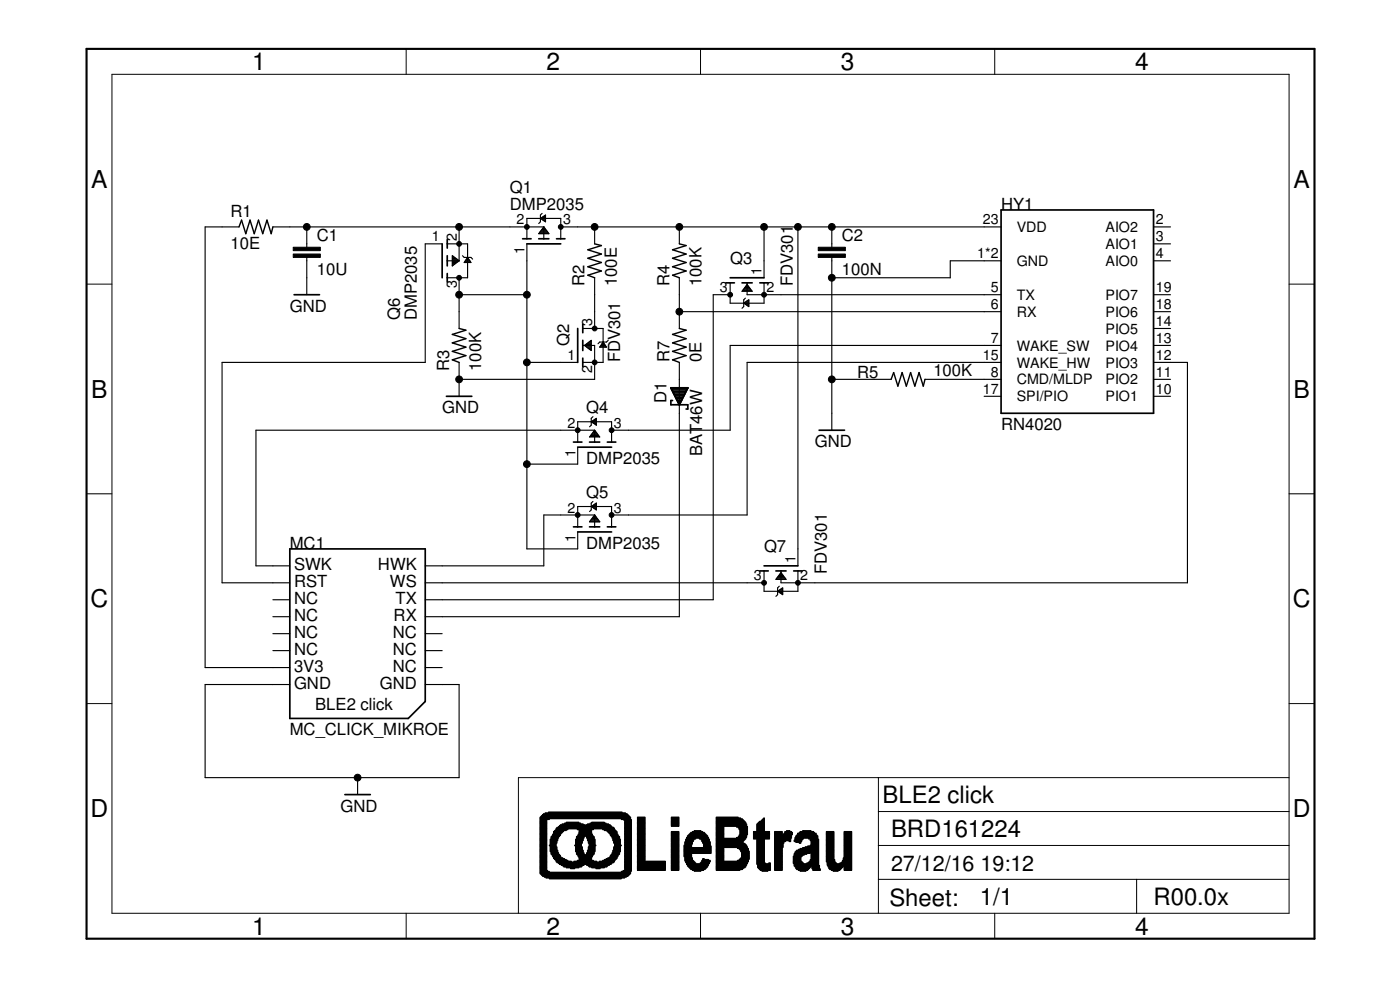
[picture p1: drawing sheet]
<svg xmlns="http://www.w3.org/2000/svg" width="210mm" height="148mm" viewBox="0 0 210 148" stroke-linecap="round" stroke-linejoin="round" font-family="sans-serif">
<g fill="none" stroke="#000" stroke-width=".15">
<path d="M16.8 11.1h176.5v125.7h-176.5zM60.9 7.3v3.8M105 7.3v3.8M149.1 7.3v3.8M13 42.6h3.8M193.3 42.6h3.8M13 74h3.8M193.3 74h3.8M13 105.4h3.8M131.7 116.5v20.3M193.3 116.5h-115.6v20.3M193.3 105.4h3.8"/>
<path d="M60.9 136.8v3.8M105 136.8v3.8M131.7 131.7h61.6M131.7 126.7h61.6M131.7 121.6h61.6M149.1 136.8v3.8M170.4 131.7v5.1"/>
</g>
<g fill="#000" stroke="#000" stroke-width=".15">
<path d="M44 38.1h4v.5h-4zM44 37h4v.5h-4zM122.7 38.1h4v.5h-4zM122.7 37h4v.5h-4zM81 130.8h13.6v.1h-13.6zM81 130.7h13.6v.1h-13.6zM81 130.5h1.4v.2h-1.4zM81 130.4h1.1v.1h-1.1zM81 130.3h1v.1h-1zM81 130.2h1v.1h-1zM81 130h1v.2h-1zM81 129.9h1v.1h-1z"/>
<path d="M81 129.8h1v.1h-1zM81 129.6h1v.2h-1zM81 129.5h1v.1h-1zM81 129.4h1v.1h-1zM81 129.3h1v.1h-1zM81 129.1h1v.2h-1zM81 129h1v.1h-1zM81 128.9h1v.1h-1zM81 128.8h1v.1h-1zM81 128.6h1v.2h-1zM81 128.5h1v.1h-1zM81 128.4h1v.1h-1z"/>
<path d="M81 128.2h1v.2h-1zM81 128.1h1v.1h-1zM81 128h1v.1h-1zM81 127.9h1v.1h-1zM81 127.7h1v.2h-1zM81 127.6h1v.1h-1zM81 127.5h1v.1h-1zM81 127.4h1v.1h-1zM81 127.2h1v.2h-1zM81 127.1h1v.1h-1zM81 127h1v.1h-1zM81 126.9h1v.1h-1z"/>
<path d="M81 126.7h1v.2h-1zM81 126.6h1v.1h-1zM81 126.5h1v.1h-1zM81 126.3h1v.2h-1zM81 126.2h1v.1h-1zM81 126.1h1v.1h-1zM81 126h1v.1h-1zM81 125.8h1v.2h-1zM81 125.7h1v.1h-1zM81 125.6h1v.1h-1zM81 125.5h1v.1h-1zM81 125.3h1v.2h-1z"/>
<path d="M81 125.2h1v.1h-1zM81 125.1h1v.1h-1zM81 124.9h1v.2h-1zM81 124.8h1v.1h-1zM81 124.7h1v.1h-1zM81 124.6h1v.1h-1zM81 124.4h1v.2h-1zM81 124.3h1v.1h-1zM81 124.2h1v.1h-1zM81 124.1h1v.1h-1zM81 123.9h1v.2h-1zM81 123.8h1v.1h-1z"/>
<path d="M81 123.7h1v.1h-1zM81 123.5h1v.2h-1zM81 123.4h1v.1h-1zM81 123.3h1v.1h-1zM81 123.2h1v.1h-1zM81 123h1v.2h-1zM81 122.9h1v.1h-1zM81 122.8h1v.1h-1zM81 122.7h1.4v.1h-1.4zM81 122.5h13.6v.2h-13.6zM81 122.4h13.6v.1h-13.6zM81.1 130.9h13.3v.1h-13.3z"/>
<path d="M81.1 122.3h13.3v.1h-13.3zM81.2 131h13.1v.2h-13.1zM81.2 122.2h13.1v.1h-13.1zM81.3 131.2h12.9v.1h-12.9zM81.3 122h12.9v.2h-12.9zM81.5 121.9h12.5v.1h-12.5zM81.6 131.3h12.3v.1h-12.3zM81.7 121.8h12.1v.1h-12.1zM81.9 131.4h11.8v.2h-11.8zM82.2 121.6h11.1v.2h-11.1zM82.4 131.6h10.8v.1h-10.8zM82.4 126.6h1v.1h-1z"/>
<path d="M82.5 127.5h1.1v.1h-1.1zM82.5 127.4h1.1v.1h-1.1zM82.5 127.2h1v.2h-1zM82.5 127.1h1v.1h-1zM82.5 127h1v.1h-1zM82.5 126.9h1v.1h-1zM82.5 126.7h.9v.2h-.9zM82.5 126.5h.9v.1h-.9zM82.5 126.3h.9v.2h-.9zM82.5 126.2h1v.1h-1zM82.5 126.1h1v.1h-1zM82.5 126h1v.1h-1z"/>
<path d="M82.5 125.8h1.1v.2h-1.1zM82.5 125.7h1.1v.1h-1.1zM82.6 127.9h1.2v.1h-1.2zM82.6 127.7h1.2v.2h-1.2zM82.6 127.6h1v.1h-1zM82.6 125.6h1v.1h-1zM82.6 125.5h1.2v.1h-1.2zM82.6 125.3h1.2v.2h-1.2zM82.7 128h1.2v.1h-1.2zM82.7 125.2h1.2v.1h-1.2zM82.9 128.2h1.1v.2h-1.1zM82.9 128.1h1.1v.1h-1.1z"/>
<path d="M82.9 125.1h1.1v.1h-1.1zM82.9 124.9h1.1v.2h-1.1zM83 128.5h1.4v.1h-1.4zM83 128.4h1.1v.1h-1.1zM83 124.8h1.1v.1h-1.1zM83 124.7h1.3v.1h-1.3zM83 124.6h1.4v.1h-1.4zM83.1 128.6h1.5v.2h-1.5zM83.1 124.4h1.4v.2h-1.4zM83.2 128.8h1.7v.1h-1.7zM83.2 124.3h1.7v.1h-1.7zM83.4 129h2.3v.1h-2.3z"/>
<path d="M83.4 128.9h1.8v.1h-1.8zM83.4 124.2h1.8v.1h-1.8zM83.4 124.1h8.7v.1h-8.7zM83.5 129.1h8.5v.2h-8.5zM83.5 123.9h8.5v.2h-8.5zM83.8 129.3h8v.1h-8zM83.8 123.8h8v.1h-8zM83.9 129.4h7.7v.1h-7.7zM83.9 123.7h7.7v.1h-7.7zM84 123.5h3.7v.2h-3.7zM84.1 129.5h3.5v.1h-3.5zM84.3 123.4h3.1v.1h-3.1z"/>
<path d="M84.4 129.6h2.9v.2h-2.9zM84.5 129.8h2.7v.1h-2.7zM84.6 123.3h2.5v.1h-2.5zM84.9 129.9h1.9v.1h-1.9zM84.9 123.2h1.9v.1h-1.9zM85.5 130h.7v.2h-.7zM86 129h3.5v.1h-3.5zM86.2 126.6h1v.1h-1zM86.3 127.5h1.1v.1h-1.1zM86.3 127.4h1.1v.1h-1.1zM86.3 127.2h1v.2h-1zM86.3 127.1h1v.1h-1z"/>
<path d="M86.3 127h1v.1h-1zM86.3 126.9h1v.1h-1zM86.3 126.7h.9v.2h-.9zM86.3 126.5h.9v.1h-.9zM86.3 126.3h.9v.2h-.9zM86.3 126.2h1v.1h-1zM86.3 126.1h1v.1h-1zM86.3 126h1v.1h-1zM86.3 125.8h1.1v.2h-1.1zM86.3 125.7h1.1v.1h-1.1zM86.4 127.9h1.2v.1h-1.2zM86.4 127.7h1.2v.2h-1.2z"/>
<path d="M86.4 127.6h1v.1h-1zM86.4 125.6h1v.1h-1zM86.4 125.5h1.2v.1h-1.2zM86.4 125.3h1.2v.2h-1.2zM86.6 128.9h2.4v.1h-2.4zM86.6 128h1.1v.1h-1.1zM86.6 125.2h1.1v.1h-1.1zM86.6 124.2h2.4v.1h-2.4zM86.7 128.2h2.1v.2h-2.1zM86.7 128.1h2.1v.1h-2.1zM86.7 125.1h2.1v.1h-2.1zM86.7 124.9h2.1v.2h-2.1z"/>
<path d="M86.8 128.8h1.9v.1h-1.9zM86.8 128.5h1.9v.1h-1.9zM86.8 128.4h1.9v.1h-1.9zM86.8 124.8h1.9v.1h-1.9zM86.8 124.7h1.9v.1h-1.9zM86.8 124.6h1.9v.1h-1.9zM86.8 124.3h1.9v.1h-1.9zM86.9 128.6h1.7v.2h-1.7zM86.9 124.4h1.7v.2h-1.7zM87.8 128h1.2v.1h-1.2zM87.8 125.2h1.2v.1h-1.2zM87.8 123.5h3.7v.2h-3.7z"/>
<path d="M87.9 129.5h3.5v.1h-3.5zM87.9 127.9h1.2v.1h-1.2zM87.9 127.7h1.2v.2h-1.2zM87.9 125.5h1.2v.1h-1.2zM87.9 125.3h1.2v.2h-1.2zM88.1 127.6h1v.1h-1zM88.1 127.5h1.1v.1h-1.1zM88.1 127.4h1.1v.1h-1.1zM88.1 125.8h1.1v.2h-1.1zM88.1 125.7h1.1v.1h-1.1zM88.1 125.6h1v.1h-1zM88.1 123.4h3.1v.1h-3.1z"/>
<path d="M88.2 129.6h2.9v.2h-2.9zM88.2 127.2h1v.2h-1zM88.2 127.1h1v.1h-1zM88.2 127h1v.1h-1zM88.2 126.9h1v.1h-1zM88.2 126.2h1v.1h-1zM88.2 126.1h1v.1h-1zM88.2 126h1v.1h-1zM88.3 129.8h2.7v.1h-2.7zM88.3 126.7h.9v.2h-.9zM88.3 126.6h1v.1h-1zM88.3 126.5h.9v.1h-.9z"/>
<path d="M88.3 126.3h.9v.2h-.9zM88.5 123.3h2.4v.1h-2.4zM88.7 129.9h1.9v.1h-1.9zM88.7 123.2h1.9v.1h-1.9zM89.3 130h.7v.2h-.7zM89.9 129h2.2v.1h-2.2zM90.4 128.9h1.7v.1h-1.7zM90.4 124.2h1.7v.1h-1.7zM90.6 128.8h1.7v.1h-1.7zM90.6 124.3h1.7v.1h-1.7zM90.9 128.6h1.5v.2h-1.5zM91 124.4h1.4v.2h-1.4z"/>
<path d="M91.1 128.5h1.4v.1h-1.4zM91.1 124.6h1.4v.1h-1.4zM91.2 124.7h1.3v.1h-1.3zM91.4 128.4h1.1v.1h-1.1zM91.4 124.8h1.1v.1h-1.1zM91.5 128.2h1.1v.2h-1.1zM91.5 128.1h1.1v.1h-1.1zM91.5 125.1h1.1v.1h-1.1zM91.5 124.9h1.1v.2h-1.1zM91.6 128h1.2v.1h-1.2zM91.6 125.2h1.2v.1h-1.2zM91.8 127.9h1.1v.1h-1.1z"/>
<path d="M91.8 127.7h1.1v.2h-1.1zM91.8 125.5h1.1v.1h-1.1zM91.8 125.3h1.1v.2h-1.1zM91.9 127.6h1v.1h-1zM91.9 127.5h1.1v.1h-1.1zM91.9 127.4h1.1v.1h-1.1zM91.9 125.8h1.1v.2h-1.1zM91.9 125.7h1.1v.1h-1.1zM91.9 125.6h1v.1h-1zM92 127.2h1v.2h-1zM92 127.1h1v.1h-1zM92 127h1v.1h-1z"/>
<path d="M92 126.9h1v.1h-1zM92 126.2h1v.1h-1zM92 126.1h1v.1h-1zM92 126h1v.1h-1zM92.1 126.7h.9v.2h-.9zM92.1 126.6h1.1v.1h-1.1zM92.1 126.5h.9v.1h-.9zM92.1 126.3h.9v.2h-.9zM93.2 130.5h1.4v.2h-1.4zM93.2 122.7h1.4v.1h-1.4zM93.4 130.4h1.3v.1h-1.3zM93.5 122.8h1.2v.1h-1.2z"/>
<path d="M93.7 130.3h1v.1h-1zM93.7 130.2h1v.1h-1zM93.7 130h1v.2h-1zM93.7 129.9h1v.1h-1zM93.7 129.8h1v.1h-1zM93.7 129.6h1v.2h-1zM93.7 129.5h1v.1h-1zM93.7 129.4h1v.1h-1zM93.7 129.3h1v.1h-1zM93.7 129.1h1v.2h-1zM93.7 129h1v.1h-1zM93.7 128.9h1v.1h-1z"/>
<path d="M93.7 128.8h1v.1h-1zM93.7 128.6h1v.2h-1zM93.7 128.5h1v.1h-1zM93.7 128.4h1v.1h-1zM93.7 128.2h1v.2h-1zM93.7 128.1h1v.1h-1zM93.7 128h1v.1h-1zM93.7 127.9h1v.1h-1zM93.7 127.7h1v.2h-1zM93.7 127.6h1v.1h-1zM93.7 127.5h1v.1h-1zM93.7 127.4h1v.1h-1z"/>
<path d="M93.7 127.2h1v.2h-1zM93.7 127.1h1v.1h-1zM93.7 127h1v.1h-1zM93.7 126.9h1v.1h-1zM93.7 126.7h1v.2h-1zM93.7 126.6h1v.1h-1zM93.7 126.5h1v.1h-1zM93.7 126.3h1v.2h-1zM93.7 126.2h1v.1h-1zM93.7 126.1h1v.1h-1zM93.7 126h1v.1h-1zM93.7 125.8h1v.2h-1z"/>
<path d="M93.7 125.7h1v.1h-1zM93.7 125.6h1v.1h-1zM93.7 125.5h1v.1h-1zM93.7 125.3h1v.2h-1zM93.7 125.2h1v.1h-1zM93.7 125.1h1v.1h-1zM93.7 124.9h1v.2h-1zM93.7 124.8h1v.1h-1zM93.7 124.7h1v.1h-1zM93.7 124.6h1v.1h-1zM93.7 124.4h1v.2h-1zM93.7 124.3h1v.1h-1z"/>
<path d="M93.7 124.2h1v.1h-1zM93.7 124.1h1v.1h-1zM93.7 123.9h1v.2h-1zM93.7 123.8h1v.1h-1zM93.7 123.7h1v.1h-1zM93.7 123.5h1v.2h-1zM93.7 123.4h1v.1h-1zM93.7 123.3h1v.1h-1zM93.7 123.2h1v.1h-1zM93.7 123h1v.2h-1zM93.7 122.9h1v.1h-1zM95.6 130.3h4.2v.1h-4.2z"/>
<path d="M95.6 130.2h4.2v.1h-4.2zM95.6 130h4.2v.2h-4.2zM95.6 129.9h4.2v.1h-4.2zM95.6 129.8h4.2v.1h-4.2zM95.6 129.6h4.2v.2h-4.2zM95.6 129.5h4.2v.1h-4.2zM95.6 129.4h4.2v.1h-4.2zM95.6 129.3h4.2v.1h-4.2zM95.6 129.1h4.2v.2h-4.2zM95.6 129h4.2v.1h-4.2zM95.6 128.9h1.1v.1h-1.1zM95.6 128.8h1.1v.1h-1.1z"/>
<path d="M95.6 128.6h1.1v.2h-1.1zM95.6 128.5h1.1v.1h-1.1zM95.6 128.4h1.1v.1h-1.1zM95.6 128.2h1.1v.2h-1.1zM95.6 128.1h1.1v.1h-1.1zM95.6 128h1.1v.1h-1.1zM95.6 127.9h1.1v.1h-1.1zM95.6 127.7h1.1v.2h-1.1zM95.6 127.6h1.1v.1h-1.1zM95.6 127.5h1.1v.1h-1.1zM95.6 127.4h1.1v.1h-1.1zM95.6 127.2h1.1v.2h-1.1z"/>
<path d="M95.6 127.1h1.1v.1h-1.1zM95.6 127h1.1v.1h-1.1zM95.6 126.9h1.1v.1h-1.1zM95.6 126.7h1.1v.2h-1.1zM95.6 126.6h1.1v.1h-1.1zM95.6 126.5h1.1v.1h-1.1zM95.6 126.3h1.1v.2h-1.1zM95.6 126.2h1.1v.1h-1.1zM95.6 126.1h1.1v.1h-1.1zM95.6 126h1.1v.1h-1.1zM95.6 125.8h1.1v.2h-1.1zM95.6 125.7h1.1v.1h-1.1z"/>
<path d="M95.6 125.6h1.1v.1h-1.1zM95.6 125.5h1.1v.1h-1.1zM95.6 125.3h1.1v.2h-1.1zM95.6 125.2h1.1v.1h-1.1zM95.6 125.1h1.1v.1h-1.1zM95.6 124.9h1.1v.2h-1.1zM95.6 124.8h1.1v.1h-1.1zM95.6 124.7h1.1v.1h-1.1zM95.6 124.6h1.1v.1h-1.1zM95.6 124.4h1.1v.2h-1.1zM95.6 124.3h1.1v.1h-1.1zM95.6 124.2h1.1v.1h-1.1z"/>
<path d="M95.6 124.1h1.1v.1h-1.1zM95.6 123.9h1.1v.2h-1.1zM95.6 123.8h1.1v.1h-1.1zM95.6 123.7h1.1v.1h-1.1zM95.6 123.5h1.1v.2h-1.1zM95.6 123.4h1.1v.1h-1.1zM95.6 123.3h1.1v.1h-1.1zM95.6 123.2h1.1v.1h-1.1zM95.6 123h1.1v.2h-1.1zM95.6 122.9h1.1v.1h-1.1zM95.6 122.8h1.1v.1h-1.1zM95.6 122.7h1.1v.1h-1.1z"/>
<path d="M95.6 122.5h1.1v.2h-1.1zM95.6 122.4h1.1v.1h-1.1zM100.6 130.3h1.2v.1h-1.2zM100.6 130.2h1.2v.1h-1.2zM100.6 130h1.2v.2h-1.2zM100.6 129.9h1.2v.1h-1.2zM100.6 129.8h1.2v.1h-1.2zM100.6 129.6h1.2v.2h-1.2zM100.6 129.5h1.2v.1h-1.2zM100.6 129.4h1.2v.1h-1.2zM100.6 129.3h1.2v.1h-1.2zM100.6 129.1h1.2v.2h-1.2z"/>
<path d="M100.6 129h1.2v.1h-1.2zM100.6 128.9h1.2v.1h-1.2zM100.6 128.8h1.2v.1h-1.2zM100.6 128.6h1.2v.2h-1.2zM100.6 128.5h1.2v.1h-1.2zM100.6 128.4h1.2v.1h-1.2zM100.6 128.2h1.2v.2h-1.2zM100.6 128.1h1.2v.1h-1.2zM100.6 128h1.2v.1h-1.2zM100.6 127.9h1.2v.1h-1.2zM100.6 127.7h1.2v.2h-1.2zM100.6 127.6h1.2v.1h-1.2z"/>
<path d="M100.6 127.5h1.2v.1h-1.2zM100.6 127.4h1.2v.1h-1.2zM100.6 127.2h1.2v.2h-1.2zM100.6 127.1h1.2v.1h-1.2zM100.6 127h1.2v.1h-1.2zM100.6 126.9h1.2v.1h-1.2zM100.6 126.7h1.2v.2h-1.2zM100.6 126.6h1.2v.1h-1.2zM100.6 126.5h1.2v.1h-1.2zM100.6 126.3h1.2v.2h-1.2zM100.6 126.2h1.2v.1h-1.2zM100.6 126.1h1.2v.1h-1.2z"/>
<path d="M100.6 126h1.2v.1h-1.2zM100.6 125.8h1.2v.2h-1.2zM100.6 125.7h1.2v.1h-1.2zM100.6 125.6h1.2v.1h-1.2zM100.6 125.5h1.2v.1h-1.2zM100.6 125.3h1.2v.2h-1.2zM100.6 125.2h1.2v.1h-1.2zM100.6 125.1h1.2v.1h-1.2zM100.6 124.9h1.2v.2h-1.2zM100.6 124.8h1.2v.1h-1.2zM100.6 124.7h1.2v.1h-1.2zM100.6 124.6h1.2v.1h-1.2z"/>
<path d="M100.6 123.7h1.2v.1h-1.2zM100.6 123.5h1.2v.2h-1.2zM100.6 123.4h1.2v.1h-1.2zM100.6 123.3h1.2v.1h-1.2zM100.6 123.2h1.2v.1h-1.2zM100.6 123h1.2v.2h-1.2zM100.6 122.9h1.2v.1h-1.2zM100.6 122.8h1.2v.1h-1.2zM100.6 122.7h1.2v.1h-1.2zM100.6 122.5h1.2v.2h-1.2zM100.6 122.4h1.2v.1h-1.2zM102.6 128.2h1.1v.2h-1.1z"/>
<path d="M102.6 128.1h1.1v.1h-1.1zM102.6 128h1.1v.1h-1.1zM102.6 127.9h1.1v.1h-1.1zM102.6 127.7h4v.2h-4zM102.6 127.6h4v.1h-4zM102.6 127.5h4v.1h-4zM102.6 127.4h4v.1h-4zM102.6 127.2h4v.2h-4zM102.6 127.1h4v.1h-4zM102.6 127h4v.1h-4zM102.6 126.9h1.1v.1h-1.1zM102.6 126.7h1.1v.2h-1.1z"/>
<path d="M102.6 126.6h1.1v.1h-1.1zM102.7 128.9h1.2v.1h-1.2zM102.7 128.8h1.1v.1h-1.1zM102.7 128.6h1.1v.2h-1.1zM102.7 128.5h1.1v.1h-1.1zM102.7 128.4h1v.1h-1zM102.7 126.5h1v.1h-1zM102.7 126.3h1.1v.2h-1.1zM102.7 126.2h1.1v.1h-1.1zM102.7 126.1h1.1v.1h-1.1zM102.8 129.1h1.4v.2h-1.4zM102.8 129h1.3v.1h-1.3z"/>
<path d="M102.8 126h1.1v.1h-1.1zM102.8 125.8h1.1v.2h-1.1zM102.8 125.7h1.3v.1h-1.3zM102.9 129.4h3.3v.1h-3.3zM102.9 129.3h1.4v.1h-1.4zM102.9 125.6h1.4v.1h-1.4zM102.9 125.5h3.3v.1h-3.3zM103.1 129.6h3v.2h-3zM103.1 129.5h3.1v.1h-3.1zM103.1 125.3h3v.2h-3zM103.1 125.2h3v.1h-3zM103.2 129.8h2.9v.1h-2.9z"/>
<path d="M103.2 125.1h2.8v.1h-2.8zM103.3 129.9h2.7v.1h-2.7zM103.3 124.9h2.6v.2h-2.6zM103.4 130h2.5v.2h-2.5zM103.4 124.8h2.3v.1h-2.3zM103.6 130.2h2.1v.1h-2.1zM103.6 124.7h2v.1h-2zM103.8 130.3h1.7v.1h-1.7zM103.8 124.6h1.5v.1h-1.5zM104.1 130.4h1v.1h-1zM104.1 124.4h1v.2h-1zM104.8 125.6h1.4v.1h-1.4z"/>
<path d="M105 129.3h1.4v.1h-1.4zM105.1 129.1h1.3v.2h-1.3zM105.1 125.7h1.3v.1h-1.3zM105.2 129h1.3v.1h-1.3zM105.2 128.9h1.3v.1h-1.3zM105.2 126h1.2v.1h-1.2zM105.2 125.8h1.2v.2h-1.2zM105.3 128.8h.9v.1h-.9zM105.3 128.6h.3v.2h-.3zM105.3 126.2h1.2v.1h-1.2zM105.3 126.1h1.2v.1h-1.2zM105.5 126.9h1.1v.1h-1.1z"/>
<path d="M105.5 126.7h1.1v.2h-1.1zM105.5 126.6h1v.1h-1zM105.5 126.5h1v.1h-1zM105.5 126.3h1v.2h-1zM107.4 130.3h3.5v.1h-3.5zM107.4 130.2h3.9v.1h-3.9zM107.4 130h4v.2h-4zM107.4 129.9h4.3v.1h-4.3zM107.4 129.8h4.4v.1h-4.4zM107.4 129.6h4.4v.2h-4.4zM107.4 129.5h4.6v.1h-4.6zM107.4 129.4h4.6v.1h-4.6z"/>
<path d="M107.4 129.3h4.7v.1h-4.7zM107.4 129.1h4.7v.2h-4.7zM107.4 129h4.8v.1h-4.8zM107.4 128.9h1.1v.1h-1.1zM107.4 128.8h1.1v.1h-1.1zM107.4 128.6h1.1v.2h-1.1zM107.4 128.5h1.1v.1h-1.1zM107.4 128.4h1.1v.1h-1.1zM107.4 128.2h1.1v.2h-1.1zM107.4 128.1h1.1v.1h-1.1zM107.4 128h1.1v.1h-1.1zM107.4 127.9h1.1v.1h-1.1z"/>
<path d="M107.4 127.7h1.1v.2h-1.1zM107.4 127.6h1.1v.1h-1.1zM107.4 127.5h1.1v.1h-1.1zM107.4 127.4h1.1v.1h-1.1zM107.4 127.2h1.1v.2h-1.1zM107.4 127.1h1.1v.1h-1.1zM107.4 127h1.1v.1h-1.1zM107.4 126.9h4.7v.1h-4.7zM107.4 126.7h4.6v.2h-4.6zM107.4 126.6h4.6v.1h-4.6zM107.4 126.5h4.4v.1h-4.4zM107.4 126.3h4.3v.2h-4.3z"/>
<path d="M107.4 126.2h4v.1h-4zM107.4 126.1h3.9v.1h-3.9zM107.4 126h4v.1h-4zM107.4 125.8h4.2v.2h-4.2zM107.4 125.7h4.3v.1h-4.3zM107.4 125.6h4.4v.1h-4.4zM107.4 125.5h1.1v.1h-1.1zM107.4 125.3h1.1v.2h-1.1zM107.4 125.2h1.1v.1h-1.1zM107.4 125.1h1.1v.1h-1.1zM107.4 124.9h1.1v.2h-1.1zM107.4 124.8h1.1v.1h-1.1z"/>
<path d="M107.4 124.7h1.1v.1h-1.1zM107.4 124.6h1.1v.1h-1.1zM107.4 124.4h1.1v.2h-1.1zM107.4 124.3h1.1v.1h-1.1zM107.4 124.2h1.1v.1h-1.1zM107.4 124.1h1.1v.1h-1.1zM107.4 123.9h1.1v.2h-1.1zM107.4 123.8h1.1v.1h-1.1zM107.4 123.7h4.6v.1h-4.6zM107.4 123.5h4.6v.2h-4.6zM107.4 123.4h4.6v.1h-4.6zM107.4 123.3h4.4v.1h-4.4z"/>
<path d="M107.4 123.2h4.4v.1h-4.4zM107.4 123h4.3v.2h-4.3zM107.4 122.9h4.2v.1h-4.2zM107.4 122.8h4v.1h-4zM107.4 122.7h3.9v.1h-3.9zM107.4 122.5h3.7v.2h-3.7zM107.4 122.4h3.3v.1h-3.3zM110.4 125.5h1.4v.1h-1.4zM110.4 123.8h1.7v.1h-1.7zM110.6 128.9h1.6v.1h-1.6zM110.6 127h1.5v.1h-1.5zM110.7 125.3h1.3v.2h-1.3z"/>
<path d="M110.7 123.9h1.4v.2h-1.4zM110.8 128.8h1.4v.1h-1.4zM110.8 127.1h1.4v.1h-1.4zM110.8 125.2h1.2v.1h-1.2zM110.8 125.1h1.2v.1h-1.2zM110.8 124.2h1.3v.1h-1.3zM110.8 124.1h1.3v.1h-1.3zM110.9 128.6h1.4v.2h-1.4zM110.9 127.2h1.3v.2h-1.3zM110.9 124.9h1.2v.2h-1.2zM110.9 124.8h1.2v.1h-1.2zM110.9 124.7h1.2v.1h-1.2z"/>
<path d="M110.9 124.6h1.2v.1h-1.2zM110.9 124.4h1.2v.2h-1.2zM110.9 124.3h1.2v.1h-1.2zM111.1 128.5h1.2v.1h-1.2zM111.1 127.5h1.2v.1h-1.2zM111.1 127.4h1.1v.1h-1.1zM111.2 128.4h1.1v.1h-1.1zM111.2 128.2h1.1v.2h-1.1zM111.2 128.1h1.1v.1h-1.1zM111.2 128h1.1v.1h-1.1zM111.2 127.9h1.1v.1h-1.1zM111.2 127.7h1.1v.2h-1.1z"/>
<path d="M111.2 127.6h1.1v.1h-1.1zM113 125.6h2.4v.1h-2.4zM113 125.5h2.4v.1h-2.4zM113 125.3h2.4v.2h-2.4zM113 125.2h2.4v.1h-2.4zM113 125.1h2.4v.1h-2.4zM113 124.9h2.4v.2h-2.4zM113 124.8h2.4v.1h-2.4zM113 124.7h2.4v.1h-2.4zM113 124.6h2.4v.1h-2.4zM113.5 129.4h2v.1h-2zM113.5 129.3h1.2v.1h-1.2z"/>
<path d="M113.5 129.1h1.1v.2h-1.1zM113.5 129h1.1v.1h-1.1zM113.5 128.9h1.1v.1h-1.1zM113.5 128.8h1.1v.1h-1.1zM113.5 128.6h1.1v.2h-1.1zM113.5 128.5h1.1v.1h-1.1zM113.5 128.4h1.1v.1h-1.1zM113.5 128.2h1.1v.2h-1.1zM113.5 128.1h1.1v.1h-1.1zM113.5 128h1.1v.1h-1.1zM113.5 127.9h1.1v.1h-1.1zM113.5 127.7h1.1v.2h-1.1z"/>
<path d="M113.5 127.6h1.1v.1h-1.1zM113.5 127.5h1.1v.1h-1.1zM113.5 127.4h1.1v.1h-1.1zM113.5 127.2h1.1v.2h-1.1zM113.5 127.1h1.1v.1h-1.1zM113.5 127h1.1v.1h-1.1zM113.5 126.9h1.1v.1h-1.1zM113.5 126.7h1.1v.2h-1.1zM113.5 126.6h1.1v.1h-1.1zM113.5 126.5h1.1v.1h-1.1zM113.5 126.3h1.1v.2h-1.1zM113.5 126.2h1.1v.1h-1.1z"/>
<path d="M113.5 126.1h1.1v.1h-1.1zM113.5 126h1.1v.1h-1.1zM113.5 125.8h1.1v.2h-1.1zM113.5 125.7h1.1v.1h-1.1zM113.5 124.4h1.1v.2h-1.1zM113.5 124.3h1.1v.1h-1.1zM113.5 124.2h1.1v.1h-1.1zM113.5 124.1h1.1v.1h-1.1zM113.5 123.9h1.1v.2h-1.1zM113.5 123.8h1.1v.1h-1.1zM113.5 123.7h1.1v.1h-1.1zM113.5 123.5h1.1v.2h-1.1z"/>
<path d="M113.5 123.4h1.1v.1h-1.1zM113.6 129.9h1.9v.1h-1.9zM113.6 129.8h1.9v.1h-1.9zM113.6 129.6h1.9v.2h-1.9zM113.6 129.5h1.9v.1h-1.9zM113.6 123.3h1v.1h-1zM113.7 130h1.8v.2h-1.8zM113.7 123.2h.9v.1h-.9zM113.9 130.2h1.6v.1h-1.6zM113.9 123h.7v.2h-.7zM114 130.3h1.5v.1h-1.5zM114.1 122.9h.5v.1h-.5z"/>
<path d="M114.2 130.4h.9v.1h-.9zM114.2 122.8h.4v.1h-.4zM114.4 122.7h.2v.1h-.2zM114.5 122.5h.1v.2h-.1zM115.3 129.3h.2v.1h-.2zM116.1 130.3h1.2v.1h-1.2zM116.1 130.2h1.2v.1h-1.2zM116.1 130h1.2v.2h-1.2zM116.1 129.9h1.2v.1h-1.2zM116.1 129.8h1.2v.1h-1.2zM116.1 129.6h1.2v.2h-1.2zM116.1 129.5h1.2v.1h-1.2z"/>
<path d="M116.1 129.4h1.2v.1h-1.2zM116.1 129.3h1.2v.1h-1.2zM116.1 129.1h1.2v.2h-1.2zM116.1 129h1.2v.1h-1.2zM116.1 128.9h1.2v.1h-1.2zM116.1 128.8h1.2v.1h-1.2zM116.1 128.6h1.2v.2h-1.2zM116.1 128.5h1.2v.1h-1.2zM116.1 128.4h1.2v.1h-1.2zM116.1 128.2h1.2v.2h-1.2zM116.1 128.1h1.2v.1h-1.2zM116.1 128h1.2v.1h-1.2z"/>
<path d="M116.1 127.9h1.2v.1h-1.2zM116.1 127.7h1.2v.2h-1.2zM116.1 127.6h1.2v.1h-1.2zM116.1 127.5h1.2v.1h-1.2zM116.1 127.4h1.2v.1h-1.2zM116.1 127.2h1.2v.2h-1.2zM116.1 127.1h1.2v.1h-1.2zM116.1 127h1.2v.1h-1.2zM116.1 126.9h1.3v.1h-1.3zM116.1 126.7h1.3v.2h-1.3zM116.1 126.6h1.3v.1h-1.3zM116.1 126.5h1.3v.1h-1.3z"/>
<path d="M116.1 126.3h1.3v.2h-1.3zM116.1 126.2h1.4v.1h-1.4zM116.1 126.1h1.4v.1h-1.4zM116.1 126h1.7v.1h-1.7zM116.1 125.8h2.5v.2h-2.5zM116.1 125.7h2.5v.1h-2.5zM116.1 125.6h2.5v.1h-2.5zM116.1 125.5h2.6v.1h-2.6zM116.1 125.3h2.6v.2h-2.6zM116.1 125.2h2.6v.1h-2.6zM116.1 125.1h1.2v.1h-1.2zM116.1 124.9h1.2v.2h-1.2z"/>
<path d="M116.1 124.8h1.2v.1h-1.2zM116.1 124.7h1.2v.1h-1.2zM116.1 124.6h1.2v.1h-1.2zM117.4 125.1h1.3v.1h-1.3zM117.4 124.9h1.4v.2h-1.4zM117.5 124.8h1.3v.1h-1.3zM117.7 124.7h1.1v.1h-1.1zM117.7 124.6h1v.1h-1zM117.9 124.4h.5v.2h-.5zM118.3 126h.3v.1h-.3zM118.9 129.3h1.6v.1h-1.6zM118.9 129.1h1.4v.2h-1.4z"/>
<path d="M118.9 129h1.3v.1h-1.3zM118.9 128.9h1.2v.1h-1.2zM118.9 128.8h1.2v.1h-1.2zM118.9 128.6h1.2v.2h-1.2zM118.9 128.5h1.2v.1h-1.2zM118.9 128.4h1.2v.1h-1.2zM118.9 128.2h1.3v.2h-1.3zM119.1 129.6h3.8v.2h-3.8zM119.1 129.5h3.6v.1h-3.6zM119.1 129.4h3.6v.1h-3.6zM119.1 128.1h1.2v.1h-1.2zM119.1 128h1.5v.1h-1.5z"/>
<path d="M119.1 127.9h1.9v.1h-1.9zM119.1 126h1.1v.1h-1.1zM119.1 125.8h1.1v.2h-1.1zM119.2 129.8h2.4v.1h-2.4zM119.2 127.7h2.3v.2h-2.3zM119.2 127.6h3.5v.1h-3.5zM119.2 125.7h1.1v.1h-1.1zM119.2 125.6h1.3v.1h-1.3zM119.2 125.5h3.4v.1h-3.4zM119.3 130h2v.2h-2zM119.3 129.9h2.2v.1h-2.2zM119.3 127.5h3.4v.1h-3.4z"/>
<path d="M119.3 126.1h.8v.1h-.8zM119.3 125.3h3.3v.2h-3.3zM119.3 125.2h3.3v.1h-3.3zM119.4 130.2h1.8v.1h-1.8zM119.4 127.4h3.3v.1h-3.3zM119.4 125.1h3.1v.1h-3.1zM119.6 124.9h2.8v.2h-2.8zM119.6 124.8h2.8v.1h-2.8zM119.7 130.3h1.4v.1h-1.4zM119.7 127.2h3v.2h-3zM119.8 126.2h.3v.1h-.3zM119.8 124.7h2.3v.1h-2.3z"/>
<path d="M120 130.4h.8v.1h-.8zM120 127.1h2.7v.1h-2.7zM120 124.6h2v.1h-2zM120.3 127h2.4v.1h-2.4zM120.3 124.4h1.3v.2h-1.3zM120.7 126.9h2v.1h-2zM121 129.3h1.7v.1h-1.7zM121.1 126.7h1.6v.2h-1.6zM121.2 129.1h1.5v.2h-1.5zM121.2 125.6h1.4v.1h-1.4zM121.3 129h1.4v.1h-1.4zM121.5 128.9h1.2v.1h-1.2z"/>
<path d="M121.5 128.8h1.2v.1h-1.2zM121.5 126.6h1.2v.1h-1.2zM121.5 125.8h1.2v.2h-1.2zM121.5 125.7h1.2v.1h-1.2zM121.6 128.6h1.1v.2h-1.1zM121.6 128.5h1.1v.1h-1.1zM121.6 128.4h1.1v.1h-1.1zM121.6 128.2h1.1v.2h-1.1zM121.6 128.1h1.1v.1h-1.1zM121.6 128h1.1v.1h-1.1zM121.6 127.9h1.1v.1h-1.1zM121.6 127.7h1.1v.2h-1.1z"/>
<path d="M121.6 126.5h1.1v.1h-1.1zM121.6 126.3h1.1v.2h-1.1zM121.6 126.2h1.1v.1h-1.1zM121.6 126.1h1.1v.1h-1.1zM121.6 126h1.1v.1h-1.1zM121.7 130h1.2v.2h-1.2zM121.7 129.9h1.2v.1h-1.2zM121.7 129.8h1.2v.1h-1.2zM121.9 130.3h1.1v.1h-1.1zM121.9 130.2h1.1v.1h-1.1zM123.9 129h1.3v.1h-1.3zM123.9 128.9h1.3v.1h-1.3z"/>
<path d="M123.9 128.8h1.3v.1h-1.3zM123.9 128.6h1.1v.2h-1.1zM123.9 128.5h1.1v.1h-1.1zM123.9 128.4h1.1v.1h-1.1zM123.9 128.2h1.1v.2h-1.1zM123.9 128.1h1.1v.1h-1.1zM123.9 128h1.1v.1h-1.1zM123.9 127.9h1.1v.1h-1.1zM123.9 127.7h1.1v.2h-1.1zM123.9 127.6h1.1v.1h-1.1zM123.9 127.5h1.1v.1h-1.1zM123.9 127.4h1.1v.1h-1.1z"/>
<path d="M123.9 127.2h1.1v.2h-1.1zM123.9 127.1h1.1v.1h-1.1zM123.9 127h1.1v.1h-1.1zM123.9 126.9h1.1v.1h-1.1zM123.9 126.7h1.1v.2h-1.1zM123.9 126.6h1.1v.1h-1.1zM123.9 126.5h1.1v.1h-1.1zM123.9 126.3h1.1v.2h-1.1zM123.9 126.2h1.1v.1h-1.1zM123.9 126.1h1.1v.1h-1.1zM123.9 126h1.1v.1h-1.1zM123.9 125.8h1.1v.2h-1.1z"/>
<path d="M123.9 125.7h1.1v.1h-1.1zM123.9 125.6h1.1v.1h-1.1zM123.9 125.5h1.1v.1h-1.1zM123.9 125.3h1.1v.2h-1.1zM123.9 125.2h1.1v.1h-1.1zM123.9 125.1h1.1v.1h-1.1zM123.9 124.9h1.1v.2h-1.1zM123.9 124.8h1.1v.1h-1.1zM123.9 124.7h1.1v.1h-1.1zM123.9 124.6h1.1v.1h-1.1zM124 129.5h3.7v.1h-3.7zM124 129.4h3.7v.1h-3.7z"/>
<path d="M124 129.3h1.4v.1h-1.4zM124 129.1h1.3v.2h-1.3zM124.1 129.8h2.3v.1h-2.3zM124.1 129.6h2.3v.2h-2.3zM124.3 130h1.9v.2h-1.9zM124.3 129.9h2v.1h-2zM124.4 130.2h1.6v.1h-1.6zM124.7 130.3h1.2v.1h-1.2zM124.9 130.4h.8v.1h-.8zM125.9 129.3h1.8v.1h-1.8zM126.2 129.1h1.5v.2h-1.5zM126.3 129h1.4v.1h-1.4z"/>
<path d="M126.3 128.9h1.4v.1h-1.4zM126.4 128.8h1.3v.1h-1.3zM126.4 128.6h1.3v.2h-1.3zM126.4 128.5h1.3v.1h-1.3zM126.6 130.3h1.1v.1h-1.1zM126.6 130.2h1.1v.1h-1.1zM126.6 130h1.1v.2h-1.1zM126.6 129.9h1.1v.1h-1.1zM126.6 129.8h1.1v.1h-1.1zM126.6 129.6h1.1v.2h-1.1zM126.6 128.4h1.1v.1h-1.1zM126.6 128.2h1.1v.2h-1.1z"/>
<path d="M126.6 128.1h1.1v.1h-1.1zM126.6 128h1.1v.1h-1.1zM126.6 127.9h1.1v.1h-1.1zM126.6 127.7h1.1v.2h-1.1zM126.6 127.6h1.1v.1h-1.1zM126.6 127.5h1.1v.1h-1.1zM126.6 127.4h1.1v.1h-1.1zM126.6 127.2h1.1v.2h-1.1zM126.6 127.1h1.1v.1h-1.1zM126.6 127h1.1v.1h-1.1zM126.6 126.9h1.1v.1h-1.1zM126.6 126.7h1.1v.2h-1.1z"/>
<path d="M126.6 126.6h1.1v.1h-1.1zM126.6 126.5h1.1v.1h-1.1zM126.6 126.3h1.1v.2h-1.1zM126.6 126.2h1.1v.1h-1.1zM126.6 126.1h1.1v.1h-1.1zM126.6 126h1.1v.1h-1.1zM126.6 125.8h1.1v.2h-1.1zM126.6 125.7h1.1v.1h-1.1zM126.6 125.6h1.1v.1h-1.1zM126.6 125.5h1.1v.1h-1.1zM126.6 125.3h1.1v.2h-1.1zM126.6 125.2h1.1v.1h-1.1z"/>
<path d="M126.6 125.1h1.1v.1h-1.1zM126.6 124.9h1.1v.2h-1.1zM126.6 124.8h1.1v.1h-1.1zM126.6 124.7h1.1v.1h-1.1zM126.6 124.6h1.1v.1h-1.1z"/>
</g>
<path d="M13 7.3h184.1v133.3h-184.1z" fill="none" stroke="#000" stroke-width=".32"/>
<g fill="none" stroke="#000" stroke-width=".17">
<path d="M35.8 34h-5v66h12.7M40.9 34h40.7M46 34v3M46 38.6v5.6M66.3 36.5h-2.5v17.8h-30.5v33h10.2M67.1 39.1h1.7M67.1 36.5h3v5.1h-3M67.8 39.3h.7M67.8 39.2h.9M67.8 39h.9M67.8 38.8h.7M67.8 38.7h.6"/>
<path d="M67.8 38.6h.4M67.8 38.3l1 .8-1 .7zM67.8 39.8h.1M67.8 39.7h.2M67.8 39.6h.4M67.8 39.5h.5M67.8 38.5h.3M67.8 38.4h.1M68.8 34v5.1M69.3 38.3l.3 .3h1l.3 .2M69.7 39.2h.8M69.8 39.1h.7"/>
<path d="M69.8 39h.6M69.9 38.8h.4M70 38.7h.2M70.1 38.6h.1M70.1 38.6l.5 .7h-1zM79 35.8v-3.1h5.1v3.1M79 36.5v45.7h7.6v-2.5M80.8 35h1.5M80.9 34.9h1.3M81 34.7h1.1M81 32.7l.8-.5v1zM81.1 32.7h.7"/>
<path d="M81.1 34.6h.9M81.2 34.5h.7M81.2 32.8h.6M81.2 34.4h.6M81.3 32.6h.5M81.3 32l-.3 .2v1l-.2 .3M81.3 32.9h.5M81.3 34.3h.4M81.4 32.4h.4M81.4 34.1h.3M81.5 34v1.8M81.5 33.1h.3"/>
<path d="M81.5 34l.8 1h-1.5zM81.6 32.3h.2M81.7 33.2h.1M84.1 34h66M89.2 34v2.5M101.9 34v2.5M114.6 34v7.6M119.6 34v50.8M124.7 34v3M124.7 38.6v25.9M150.1 39.1h-7.6v2.5h-17.8M173 39.1h2.5"/>
<path d="M173 34h2.5M173 36.5h2.5M68.8 44.2h10.2M68.8 41.6v7.6M68.8 54.3v5.1M79 54.3h7.6M87.4 51.8h1.8v5h-20.4M87.4 49.2h3v5.1h-3M87.6 51.8l1-.8v1.5zM87.8 51.9h.8M87.8 51.6h.8M87.9 52h.7"/>
<path d="M88 51.5h.6M88.1 52.1h.5M88.1 51.4h.5M88.3 52.2h.3M88.3 51.3h.3M88.4 52.3h.2M88.5 51.1h.1M88.6 52.5h.1M88.6 51h.1M89.2 41.6v7.6M90 51.9h.8M90.1 51.8h.7"/>
<path d="M90.2 51.6h.5M90.3 51.5h.3M90.3 51.4h.2M90.4 51.2l.5 .8h-1zM90.4 51.3h.1M91.2 51l-.3 .2h-1l-.2 .3M101.9 54.3v38.1h-38.1M101.9 46.7h48.2M101.9 41.6v7.6M109.5 44.2h-2.6v45.7h-43.1M109.5 42.4v3h5.1v-3M111.3 43.5h1.4"/>
<path d="M111.4 43.4h1.2M111.5 45.4l.8-.5v1zM111.5 43.3h1M111.6 45.5h.7M111.6 45.4h.7M111.6 43.2h.8M111.7 43.1h.7M111.8 44.7l-.3 .2v1l-.2 .3M111.8 42.9h.4M111.8 45.6h.5M111.8 45.2h.5M111.9 42.8h.3"/>
<path d="M112 45.7h.3M112 45.1h.3M112 42.7h.1M112 42.4v1.8h38.1M112 42.6l.8 1h-1.5zM112.1 45.8h.2M112.1 45h.2M124.7 56.8h8.9M138.7 56.8h11.4M147.6 59.4h2.5M150.1 51.8h-40.6v12.7h-17.8M150.1 54.3h-38.1v22.9h-20.3"/>
<path d="M173 54.3h5v33h-60.9v-1.8M173 44.2h2.5M173 46.7h2.5M173 51.8h2.5M173 56.8h2.5M173 59.4h2.5M173 49.2h2.5M86.6 66.2v-3h5.1v3M86.6 67v2.5h-7.6M86.6 78.9v-3h5.1v3M88.5 65.4h1.4M88.5 78h1.3"/>
<path d="M88.6 65.3h1.1M88.6 77.9h1.1M88.6 63.2l.8-.5v1zM88.6 75.9l.8-.5v1zM88.6 65.1h1.1M88.7 77.8h.9M88.7 65h.9M88.8 77.7h.8M88.8 63.1h.6M88.8 76h.6M88.8 64.9h.7M88.9 63.3h.5"/>
<path d="M88.9 75.8h.5M88.9 77.6h.6M88.9 62.4l-.3 .3v1l-.2 .2M88.9 75.1l-.3 .3v1l-.2 .2M88.9 64.8h.5M88.9 77.4h.5M89 63h.4M89 76.1h.4M89 64.6h.3M89 63.4h.4M89 75.6h.4M89 77.3h.3"/>
<path d="M89.1 64.5h.1M89.1 77.2h.1M89.2 64.5h-50.8v20.3h5.1M89.2 77.2h-7.7v7.6h-17.7M89.2 64.5v1.7M89.2 77.2v1.7M89.2 64.5l.7 1h-1.5zM89.2 77.2l.7 1h-1.5zM89.2 62.8h.2M89.2 76.2h.2M89.2 63.6h.2M89.2 75.5h.2"/>
<path d="M89.3 62.7h.1M89.3 76.3h.1M89.4 63.7h.1M89.4 75.4h.1M40.9 89.9h2.6M40.9 92.4h2.6M40.9 94.9h2.6M40.9 97.5h2.6M63.8 87.3h50.8M63.8 94.9h2.5M63.8 97.5h2.5M114.6 85.5v3.1h5v-3.1"/>
<path d="M116.4 86.7h1.4M116.5 86.6h1.2M116.6 86.5h1M116.6 88.6l.7-.5v1zM116.6 88.5h.7M116.6 86.4h.9M116.7 88.6h.6M116.8 86.2h.6M116.8 87.8l-.2 .3v1l-.3 .2M116.8 88.4h.5M116.8 86.1h.5M116.9 88.8h.4"/>
<path d="M116.9 86h.3M117 88.3h.3M117 85.9h.2M117.1 88.9h.2M117.1 85.8l.8 1h-1.6zM117.2 88.2h.1M117.2 89h.1M43.5 102.6h-12.7v13.9h38v-13.9h-5M53.6 116.5v2.5M63.8 100h2.5"/>
</g>
<g fill="none" stroke="#000" stroke-width=".25">
<path d="M66.3 36.5v5.1M67.1 35.9v1.3M67.1 38.3v1.5M78.4 35.8h1.2M79 36.5h5.1M80.8 35.8h1.5M83.4 35.8h1.3M150.1 31.5h22.9v30.4h-22.9zM44.1 44.2h3.8M66.9 59.4h3.8M67.1 41v1.2M86.6 49.2v5.1"/>
<path d="M87.4 48.6v1.2M87.4 51v1.5M87.4 53.7v1.2M100.6 58.1h2.5l-1.2 2.5zM100.6 58.2h2.5M100.8 58.4h2.2M100.9 58.7h1.9M101 58.9h1.7M101.1 59.1h1.5M101.2 59.3h1.3M101.3 59.5h1.1M101.4 59.8h.9"/>
<path d="M101.5 60h.7M108.8 42.4h1.3M109.5 41.6h5.1M111.3 42.4h1.5M113.9 42.4h1.3M86 66.2h1.2M86 78.9h1.2M86.6 67h5.1M86.6 79.7h5.1M88.4 66.2h1.5M88.4 78.9h1.5M91.1 66.2h1.2"/>
<path d="M91.1 78.9h1.2M100.8 60h-.2v.6h2.5v.7h-.2M101.6 60.2h.5M101.7 60.4h.3M122.8 64.5h3.8M43.5 82.2h20.3v22.9l-2.6 2.5h-17.7zM113.9 85.5h1.3M114.6 84.8h5M116.3 85.5h1.6M119 85.5h1.3M51.7 119h3.8"/>
</g>
<g fill="#000" stroke="#000" stroke-width=".15">
<circle cx="46" cy="34" r=".51"/>
<circle cx="68.8" cy="34" r=".51"/>
<circle cx="68.8" cy="36.5" r=".36"/>
<circle cx="79" cy="34" r=".36"/>
<circle cx="84.1" cy="34" r=".36"/>
<circle cx="89.2" cy="34" r=".51"/>
<circle cx="101.9" cy="34" r=".51"/>
<circle cx="114.6" cy="34" r=".51"/>
<circle cx="119.6" cy="34" r=".51"/>
<circle cx="124.7" cy="34" r=".51"/>
<circle cx="68.8" cy="56.8" r=".51"/>
<circle cx="68.8" cy="44.2" r=".51"/>
<circle cx="68.8" cy="41.6" r=".36"/>
<circle cx="79" cy="54.3" r=".51"/>
<circle cx="79" cy="44.2" r=".51"/>
<circle cx="89.2" cy="49.2" r=".36"/>
<circle cx="89.2" cy="54.3" r=".36"/>
<circle cx="101.9" cy="46.7" r=".51"/>
<circle cx="109.5" cy="44.2" r=".36"/>
<circle cx="114.6" cy="44.2" r=".36"/>
<circle cx="124.7" cy="56.8" r=".51"/>
<circle cx="124.7" cy="41.6" r=".51"/>
<circle cx="79" cy="69.5" r=".51"/>
<circle cx="86.6" cy="64.5" r=".36"/>
<circle cx="86.6" cy="77.2" r=".36"/>
<circle cx="91.7" cy="64.5" r=".36"/>
<circle cx="91.7" cy="77.2" r=".36"/>
<circle cx="114.6" cy="87.3" r=".36"/>
<circle cx="119.6" cy="87.3" r=".36"/>
<circle cx="53.6" cy="116.5" r=".51"/>
</g>
<path d="M35.8 34l.4-1 .7 2 .6-2 .6 2 .7-2 .6 2 .6-2 .7 2 .2-1M89.2 36.5l1 .3-2.1 .6 2.1 .7-2.1 .6 2.1 .6-2.1 .7 2.1 .6-2.1 .6 1.1 .4M101.9 36.5l1 .3-2.1 .6 2.1 .7-2.1 .6 2.1 .6-2.1 .7 2.1 .6-2.1 .6 1.1 .4M68.8 49.2l1 .3-2 .6 2 .6-2 .7 2 .6-2 .6 2 .7-2 .6 1 .4M101.9 49.2l1 .3-2.1 .6 2.1 .6-2.1 .7 2.1 .6-2.1 .6 2.1 .7-2.1 .6 1.1 .4M133.6 56.8l.4-1 .6 2 .7-2 .6 2 .6-2 .7 2 .6-2 .6 2 .3-1" fill="none" stroke="#000" stroke-width=".21"/>
<g font-size="3.7">
<text x="37.8" y="10.5">1</text>
<text x="82" y="10.5">2</text>
<text x="126.1" y="10.5">3</text>
<text x="170.2" y="10.5">4</text>
<text x="13.7" y="28.1">A</text>
<text x="193.9" y="28.1">A</text>
<text x="13.7" y="59.6">B</text>
<text x="193.9" y="59.6">B</text>
<text x="13.5" y="91">C</text>
<text x="193.8" y="91">C</text>
<text x="13.5" y="122.4">D</text>
<text x="193.8" y="122.4">D</text>
<text x="37.8" y="140">1</text>
<text x="82" y="140">2</text>
<text x="126.1" y="140">3</text>
<text x="170.2" y="140">4</text>
</g>
<g font-size="3.6">
<text x="132.3" y="120.3">BLE2 click</text>
<text x="133.6" y="125.4">BRD161224</text>
<text x="133.3" y="135.7">Sheet:</text>
<text x="146.9" y="135.6">1/1</text>
<text x="173" y="135.6">R00.0x</text>
</g>
<g font-size="3.2">
<text x="133.6" y="130.5">27/12/16</text>
<text x="147" y="130.5">19:12</text>
</g>
<g font-size="2.5">
<text x="76.5" y="28.9">Q1</text>
<text x="34.6" y="32.5">R1</text>
<text x="76.5" y="31.4">DMP2035</text>
<text x="150.1" y="31.4">HY1</text>
<text x="34.6" y="37.3">10E</text>
<text x="47.5" y="41.2">10U</text>
<text x="47.5" y="36.1">C1</text>
<text x="109.5" y="39.6">Q3</text>
<text x="126.2" y="41.2">100N</text>
<text x="126.2" y="36.1">C2</text>
<text x="43.4" y="46.7">GND</text>
<text x="60" y="48" transform="rotate(-90 60 48)">Q6</text>
<text x="62.5" y="48" transform="rotate(-90 62.5 48)">DMP2035</text>
<text x="87.7" y="42.9" transform="rotate(-90 87.7 42.9)">R2</text>
<text x="92.5" y="42.9" transform="rotate(-90 92.5 42.9)">100E</text>
<text x="100.4" y="42.9" transform="rotate(-90 100.4 42.9)">R4</text>
<text x="105.2" y="42.9" transform="rotate(-90 105.2 42.9)">100K</text>
<text x="118.9" y="42.9" transform="rotate(-90 118.9 42.9)">FDV301</text>
<text x="85.3" y="51.8" transform="rotate(-90 85.3 51.8)">Q2</text>
<text x="67.3" y="55.6" transform="rotate(-90 67.3 55.6)">R3</text>
<text x="72.1" y="55.6" transform="rotate(-90 72.1 55.6)">100K</text>
<text x="93" y="54.3" transform="rotate(-90 93 54.3)">FDV301</text>
<text x="100.4" y="54.3" transform="rotate(-90 100.4 54.3)">R7</text>
<text x="105.2" y="54.3" transform="rotate(-90 105.2 54.3)">0E</text>
<text x="128.5" y="56.6">R5</text>
<text x="139.9" y="56.3">100K</text>
<text x="66.3" y="61.9">GND</text>
<text x="87.9" y="61.9">Q4</text>
<text x="99.9" y="60.4" transform="rotate(-90 99.9 60.4)">D1</text>
<text x="150.1" y="64.5">RN4020</text>
<text x="87.9" y="69.5">DMP2035</text>
<text x="105.3" y="68.4" transform="rotate(-90 105.3 68.4)">BAT46W</text>
<text x="122.2" y="67">GND</text>
<text x="87.9" y="74.6">Q5</text>
<text x="43.4" y="82.2">MC1</text>
<text x="87.9" y="82.2">DMP2035</text>
<text x="114.5" y="82.7">Q7</text>
<text x="44.1" y="85.4">SWK</text>
<text x="44.1" y="87.9">RST</text>
<text x="56.7" y="85.4">HWK</text>
<text x="58.5" y="87.9">WS</text>
<text x="123.9" y="86" transform="rotate(-90 123.9 86)">FDV301</text>
<text x="44.1" y="90.5">NC</text>
<text x="44.1" y="93">NC</text>
<text x="44.1" y="95.6">NC</text>
<text x="58.9" y="95.6">NC</text>
<text x="59" y="93">RX</text>
<text x="59.3" y="90.5">TX</text>
<text x="44.1" y="98.1">NC</text>
<text x="44.1" y="100.6">3V3</text>
<text x="58.9" y="100.6">NC</text>
<text x="58.9" y="98.1">NC</text>
<text x="44.1" y="103.2">GND</text>
<text x="47.3" y="106.4">BLE2 click</text>
<text x="56.9" y="103.2">GND</text>
<text x="43.4" y="110.2">MC_CLICK_MIKROE</text>
<text x="51.1" y="121.6">GND</text>
</g>
<g font-size="2.1">
<text x="77.5" y="33.6">2</text>
<text x="84.4" y="33.6">3</text>
<text x="147.4" y="33.6">23</text>
<text x="152.4" y="34.7">VDD</text>
<text x="165.8" y="34.8">AIO2</text>
<text x="173.3" y="33.6">2</text>
<text x="64.8" y="36.2">1</text>
<text x="68.5" y="36.2" transform="rotate(-90 68.5 36.2)">2</text>
<text x="78.6" y="38.1" transform="rotate(-90 78.6 38.1)">1</text>
<text x="114.2" y="41.2" transform="rotate(-90 114.2 41.2)">1</text>
<text x="146.5" y="38.7">1*2</text>
<text x="152.4" y="39.8">GND</text>
<text x="165.8" y="37.3">AIO1</text>
<text x="165.8" y="39.8">AIO0</text>
<text x="173.3" y="36.2">3</text>
<text x="173.3" y="38.7">4</text>
<text x="68.5" y="43.1" transform="rotate(-90 68.5 43.1)">3</text>
<text x="107.9" y="43.8">3</text>
<text x="114.9" y="43.8">2</text>
<text x="148.6" y="43.8">5</text>
<text x="148.6" y="46.3">6</text>
<text x="152.4" y="44.9">TX</text>
<text x="152.4" y="47.4">RX</text>
<text x="165.8" y="47.4">PIO6</text>
<text x="165.8" y="44.9">PIO7</text>
<text x="173.3" y="46.3">18</text>
<text x="173.3" y="43.8">19</text>
<text x="85.1" y="53.9">1</text>
<text x="88.8" y="48.9" transform="rotate(-90 88.8 48.9)">3</text>
<text x="147.4" y="53.9">15</text>
<text x="148.6" y="51.4">7</text>
<text x="152.4" y="52.5">WAKE_SW</text>
<text x="165.8" y="52.5">PIO4</text>
<text x="165.8" y="50">PIO5</text>
<text x="173.3" y="53.9">12</text>
<text x="173.3" y="51.4">13</text>
<text x="173.3" y="48.9">14</text>
<text x="88.8" y="55.8" transform="rotate(-90 88.8 55.8)">2</text>
<text x="147.4" y="59">17</text>
<text x="148.6" y="56.5">8</text>
<text x="152.4" y="57.6">CMD/MLDP</text>
<text x="152.4" y="55.1">WAKE_HW</text>
<text x="165.8" y="57.6">PIO2</text>
<text x="165.8" y="55.1">PIO3</text>
<text x="173.3" y="59">10</text>
<text x="173.3" y="56.5">11</text>
<text x="85.1" y="64.1">2</text>
<text x="92.1" y="64.1">3</text>
<text x="152.4" y="60.1">SPI/PIO</text>
<text x="165.8" y="60.1">PIO1</text>
<text x="86.3" y="68.5" transform="rotate(-90 86.3 68.5)">1</text>
<text x="85.1" y="76.8">2</text>
<text x="92.1" y="76.8">3</text>
<text x="86.3" y="81.2" transform="rotate(-90 86.3 81.2)">1</text>
<text x="113" y="87">3</text>
<text x="119.3" y="84.4" transform="rotate(-90 119.3 84.4)">1</text>
<text x="120" y="87">2</text>
</g>
</svg>
